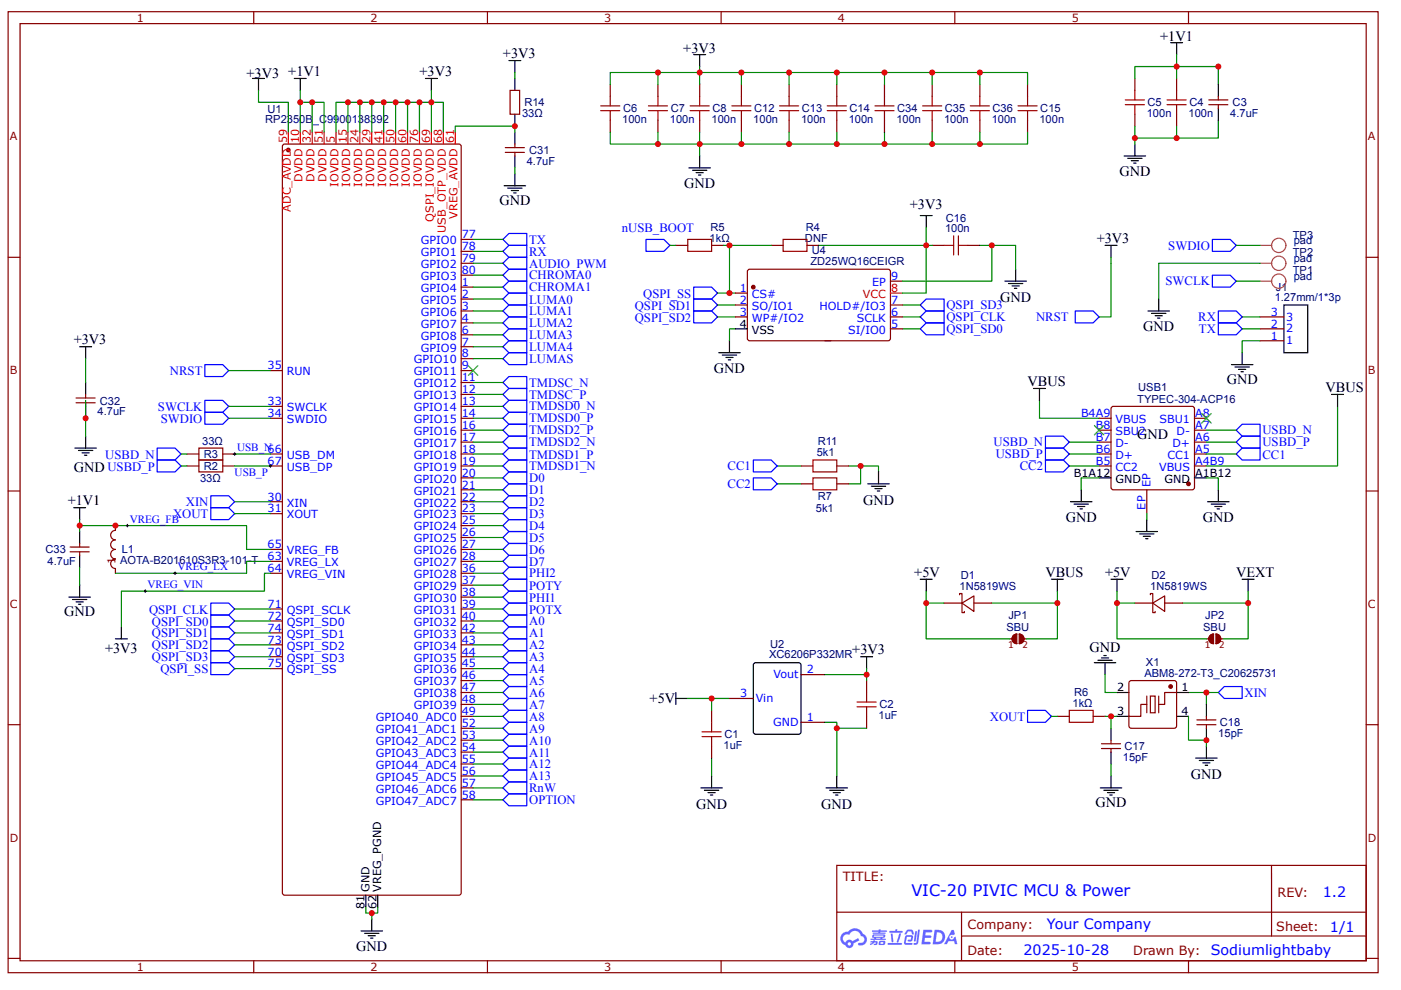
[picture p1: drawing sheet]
<svg xmlns="http://www.w3.org/2000/svg" width="297mm" height="210mm" viewBox="0 0 297 210" stroke-linecap="round" stroke-linejoin="round" font-family="sans-serif">
<g fill="none" stroke="#800" stroke-width=".25">
<path d="M1.7 2.5h290.5v203.7h-290.5zM4.2 5h285.5v198.7h-285.5zM53.8 2.5v2.5M103.3 2.5v2.5M152.9 2.5v2.5M202.4 2.5v2.5M252 2.5v2.5M1.7 54.6h2.5M289.7 54.6h2.5M1.7 104.1h2.5M289.7 104.1h2.5M1.7 153.7h2.5"/>
<path d="M289.7 153.7h2.5M177.4 183.5h112.3v20.2h-112.3zM177.4 193.4h112.2M203.9 198.5h85.7M203.9 193.4v10.1M269.6 183.5v15M1.7 203.2h2.5M53.8 203.7v2.5M103.3 203.7v2.5M152.9 203.7v2.5M202.4 203.7v2.5M252 203.7v2.5"/>
<path d="M289.7 203.2h2.5"/>
</g>
<g fill="#58f">
<path d="M195.8 197.1h1.6l.2 .2-.1 .3-1.2 .1-.1 .6h1.1l.2 .3-.3 .3h-1.1l-.1 .8h1.2l.1 .2-.1 .3h-1.9z"/>
<path d="M201.8 197.2h.4l.3 .9-.5 .2a.48 .48 0 0 0-.7 .2 .48 .48 0 0 0 .3 .7 .48 .48 0 0 0 .7-.4l.3-.2 .4 1.6h-.6l-.1-.7h-1.2l-.3 .7h-.6z"/>
<path d="M194 197.4h.4l-.2 2.1-.3 .1-.1-.2z"/>
<path d="M194.6 197.1h.4l-.3 2.7a.57 .57 0 0 1-.4 .5 .57 .57 0 0 1-.6-.2l.6-.3z"/>
<path d="M192.2 197.3l.5-.2 .7 .1 .4 .9h-.4l-.3-.6h-.6l-.4 .6h-.3z"/>
<path d="M192 198.4l1.2-.1a.73 .73 0 0 1 .4 .7 .73 .73 0 0 1-.6 .6h-.5l-.1-.2 .2-.2h.5l.1-.5h-.9l-.2 1.2h1.2l.2 .3-.2 .1h-1.2l-.4-.1v-.4z"/>
<path d="M188.2 199.9h2.9l.2 .2-.2 .2h-2.8z"/>
<path d="M190.6 197.9h.5a2.78 2.78 0 0 1-.8 1.9l-.2-.1z"/>
<path d="M188.9 197.9h.3l.2 1.7-.1 .2-.3-.1z"/>
<path d="M188.6 197.4h1.2l.1-.4h.4l-.1 .4h1l.2 .2-.2 .2h-2.6z"/>
<path d="M184.6 199.5l.9-.1v.1l.6 .2-.1 .6-.7 .1v-.3h.3l.1-.2a.45 .45 0 0 0-.6 .3l-.6 .2-.1-.3 .6-.3h-.4z"/>
<path d="M184.9 197.3h1.4v-.2h.4v.2h1.2l.2 .2-.2 .1h-1.2l-.1 .1h1.1l.1 .2-.1 .1h-2.6l-.1-.3h1.2v-.1h-1.2z"/>
<path d="M198.2 197.1l-.5 3.1h1a1.55 1.55 0 0 0 1.7-1.5 1.55 1.55 0 0 0-1.8-1.6zM198.7 197.7a1.04 1.04 0 0 1 1.1 1.2 1.04 1.04 0 0 1-1.4 .8z"/>
<path d="M185 198.2l-.1 .5 .4 .1v.2h-.7v.3h3.1l.1-.1-.1-.2h-.6v-.1a.43 .43 0 0 0 .5-.2 .43 .43 0 0 0-.2-.6h-2.1zM185.3 198.4h2l-.1 .2h-1.8zM185.7 198.8h1l-.1 .2h-.8z"/>
<path d="M186.4 199.6v.8l1.2-.1v-.8zM186.7 199.8h.6l-.1 .3h-.5z"/>
<path d="M178.6 198a1.47 1.47 0 0 0 .6 2.4 .89 .89 0 0 0 1.1 .6 .89 .89 0 0 0 .7-1l1.2-.6-.3-.5-1.2 .6-.4-.2a.89 .89 0 0 0-1.1 .5 .9 .9 0 0 1-.4-1.2 .9 .9 0 0 1 1.3-.4 1.3 1.3 0 0 1 1.3-.8 1.3 1.3 0 0 1 1.2 1.1 .74 .74 0 0 1 .6 .9 .74 .74 0 0 1-1 .5l-.3 .1v.3a1.27 1.27 0 0 0 1.8-.6 1.27 1.27 0 0 0-.8-1.7 1.89 1.89 0 0 0-3.2-.5l-.7 .2zM179.7 200.1a.35 .35 0 0 1 .7 0 .35 .35 0 0 1-.7 0z"/>
<circle cx="201.8" cy="198.7" r=".19"/>
</g>
<g fill="none" stroke="#000" stroke-width=".25">
<path d="M147.1 11.6h2.5M148.3 11.6v2.5M248.2 9.1h2.5M249.5 9.1v2.5M146.1 35.6h4.5M146.8 36.1h3.1M147.6 36.6h1.5M148.1 37.1h.5M148.3 33.1v2.5M238.3 33.1h4.6M239.1 33.6h3M239.9 34.1h1.5"/>
<path d="M240.4 34.6h.5M240.6 30.5v2.6M195.1 45.7h2.5M196.4 45.7v2.5M213.1 59.6h4.5M215.3 57.1v2.5M234.3 52h2.5M235.6 52v2.6M152.4 74.8h4.5M153.1 75.3h3.1M153.9 75.8h1.5M154.4 76.3h.5"/>
<path d="M154.7 72.3v2.5M213.8 60.1h3.1M214.6 60.6h1.5M215.1 61.1h.5M243.4 65.9h4.5M244.2 66.4h3M244.9 66.9h1.5M245.4 67.4h.5M245.7 63.4v2.5M182.5 139.2h2.5M183.7 139.2v2.6M233.5 139.5h1.6"/>
<path d="M234 139h.5M143.3 148.1h2.5M143.3 146.8v2.6M232 140.5h4.6M232.8 140h3M234.3 140.5v2.5M255.8 158.2v2.5M148.6 167h4.5M149.4 167.6h3M150.1 168.1h1.5M150.6 168.6h.5M150.9 164.5v2.5"/>
<path d="M175.1 167h4.6M175.9 167.6h3M176.7 168.1h1.5M177.2 168.6h.5M177.4 164.5v2.5M253.5 160.7h4.6M254.3 161.2h3M255 161.7h1.5M255.5 162.2h.5M76.5 197.4h4.6M77.3 197.9h3M78.1 198.4h1.5"/>
<path d="M78.6 198.9h.5M78.8 194.9v2.5"/>
</g>
<g fill="none" stroke="#080" stroke-width=".25">
<path d="M139.5 15.4v2.5M148.3 14.1v1.3h-18.9v2.5M148.3 15.4v2.5M157.2 15.4v2.5M167.3 15.4v2.5M177.4 15.4v2.5M249.5 11.6v2.5h8.8v3.8M249.5 14.1h-8.9v2.5M258.3 14.1h-8.8v2.5M129.4 28v2.5h18.9v-2.5M139.5 28v2.5M157.2 28v2.5h30.3v-2.5"/>
<path d="M167.3 28v2.5M177.4 28v2.5M240.6 26.7v3.8M249.5 26.7v2.6M258.3 25.5v3.8h-17.7M142 52h1.3M153.4 52h1.3M163.5 52h-8.8v10.1M152.1 62.1h3.8M152.1 64.7h3.8M152.1 67.2h3.8M155.9 69.7h-1.2v2.6"/>
<path d="M191.3 64.7h3.8M191.3 67.2h3.8M191.3 69.7h3.8M38.4 96.3h1.2M38.4 98.8h1.2M145.8 148.1h8.9M252 146.8h6.3M255.8 146.8v2.6M150.9 160.7v3.8"/>
</g>
<g fill="none" stroke="#00f" stroke-width=".25">
<path d="M137 50.8h3.8l1.2 1.2-1.2 1.3h-3.8zM257 50.8h3.8l1.3 1.2-1.3 1.3h-3.8zM257 58.3h3.8l1.3 1.3-1.3 1.3h-3.8zM147.1 60.9h3.8l1.2 1.2-1.2 1.3h-3.8zM147.1 63.4h3.8l1.2 1.3-1.2 1.2h-3.8zM147.1 65.9h3.8l1.2 1.3-1.2 1.3h-3.8zM196.4 63.4h3.8v2.5h-3.8l-1.3-1.2zM196.4 65.9h3.8v2.6h-3.8l-1.3-1.3zM196.4 68.5h3.8v2.5h-3.8l-1.3-1.3zM228 65.9h3.8l1.2 1.3-1.2 1.3h-3.8zM33.3 97.5h3.8l1.3 1.3-1.3 1.3h-3.8zM33.3 95h3.8l1.3 1.3-1.3 1.2h-3.8z"/>
<path d="M43.4 84.9h3.8l1.3 1.3-1.3 1.2h-3.8zM43.4 87.4h3.8l1.3 1.3-1.3 1.2h-3.8zM44.7 105.1h3.8l1.3 1.3-1.3 1.2h-3.8zM44.7 107.6h3.8l1.3 1.3-1.3 1.3h-3.8zM44.7 127.9h3.8l1.3 1.2-1.3 1.3h-3.8zM44.7 138h3.8l1.3 1.2-1.3 1.3h-3.8zM44.7 135.5h3.8l1.3 1.2-1.3 1.3h-3.8zM44.7 132.9h3.8l1.3 1.3-1.3 1.3h-3.8zM44.7 130.4h3.8l1.3 1.3-1.3 1.2h-3.8zM44.7 140.5h3.8l1.3 1.3-1.3 1.2h-3.8zM217.9 150.6h3.8l1.2 1.3-1.2 1.2h-3.8zM259.6 145.6h3.8v2.5h-3.8l-1.3-1.3z"/>
</g>
<g fill="none" stroke="#a00000" stroke-width=".25">
<path d="M240.6 19.2v2M249.5 19.2v2M127.4 23.5h4M127.4 22.5h4M129.4 20.4v2.1M129.4 23.5v2M137.5 23.5h4M137.5 22.5h4M139.5 20.4v2.1M139.5 23.5v2M146.3 23.5h4.1M146.3 22.5h4.1"/>
<path d="M148.3 20.4v2.1M148.3 23.5v2M155.2 23.5h4M155.2 22.5h4M157.2 20.4v2.1M157.2 23.5v2M165.3 23.5h4M165.3 22.5h4M167.3 20.4v2.1M167.3 23.5v2M175.4 23.5h4M175.4 22.5h4"/>
<path d="M177.4 20.4v2.1M177.4 23.5v2M238.6 22.2h4M238.6 21.2h4M240.6 22.2v2M247.4 22.2h4.1M247.4 21.2h4.1M249.5 22.2v2M145.8 50.8h5.1v2.5h-5.1zM166 50.8h5.1v2.5h-5.1zM200.2 52h2M202.2 50v4.1"/>
<path d="M203.2 52h2M203.2 50v4.1M42.2 97.5h5v2.6h-5zM42.2 95h5v2.5h-5zM226.7 150.6h5.1v2.5h-5.1z"/>
</g>
<g fill="none" stroke="#800" stroke-width=".25">
<path d="M129.4 17.9v2.5M139.5 17.9v2.5M148.3 17.9v2.5M157.2 17.9v2.5M167.3 17.9v2.5M177.4 17.9v2.5M240.6 16.6v2.6M249.5 16.6v2.6M129.4 25.5v2.5M139.5 25.5v2.5M148.3 25.5v2.5M157.2 25.5v2.5"/>
<path d="M167.3 25.5v2.5M177.4 25.5v2.5M240.6 24.2v2.5M249.5 24.2v2.5M143.3 52h2.5M150.9 52h2.5M163.5 52h2.5M171.1 52h2.5M197.6 52h2.6M205.2 52h2.6M39.6 98.8h2.6M39.6 96.3h2.6"/>
<path d="M47.2 98.8h2.6M47.2 96.3h2.6M235.8 86.2h16.9l.5 .2 .1 16.9-.3 .5-16.9 .1-.5-.3v-16.9zM224.2 151.9h2.5M231.8 151.9h2.5"/>
</g>
<circle cx="252" cy="102.6" r=".38" fill="#800"/>
<g fill="none" stroke="#800" stroke-width=".25">
<path d="M60.1 30.6l37.2-.1 .2 .1 .3 .4v158.3l-.1 .3-.4 .2h-36.9l-.3-.1-.2-.4v-158.3zM267.2 72.3h5M267.2 69.7h5M267.2 67.2h5M169.8 98.8h2.6M177.4 98.8h2.5M233 98.8h2.6M233 96.3h2.6M233 93.7h2.6M233 91.2h2.6M233 88.7h2.6M253.3 98.8h2.5"/>
<path d="M253.3 96.3h2.5M253.3 93.7h2.5M253.3 91.2h2.5M253.3 88.7h2.5M169.8 102.6h2.6M177.4 102.6h2.5M243.1 103.9v5M150.9 150.6v2.5M150.9 158.2v2.5M154.7 148.1h5M169.8 153.1h5.1M169.8 143h5.1"/>
<path d="M183.7 144.3v2.5M183.7 151.9v2.5"/>
<circle cx="252" cy="102.6" r=".38"/>
</g>
<g fill="none" stroke="#000" stroke-width=".25">
<path d="M272.2 64.7h5.1v10.1h-5.1zM219.1 82.4h2.6M220.4 82.4v2.5M282.3 83.6h2.6M283.6 83.6v2.6M184 102.6h4.5M184.7 103.1h3.1M185.5 103.6h1.5M186 104.1h.5M186.3 100.1v2.5M227 106.4h4.5M227.7 106.9h3.1"/>
<path d="M228.5 107.4h1.5M229 107.9h.5M229.2 103.9v2.5M233 101.3h2.6M240.9 112.7h4.5M241.6 113.2h3.1M242.4 113.7h1.5M242.9 114.2h.5M243.1 110.2v2.5M253.3 101.3h2.5M256 106.4h4.6M256.8 106.9h3"/>
<path d="M257.6 107.4h1.5M258.1 107.9h.5M258.3 103.9v2.5M159.8 140.8l.4-.3h9.1l.5 .3v14.4l-.2 .4-9.4 .1-.4-.3z"/>
</g>
<g fill="none" stroke="#080" stroke-width=".25">
<path d="M235.6 54.6v12.6h-2.6M174.9 72.3h1.3M164.8 98.8h5M179.9 98.8h6.4v1.3M182.5 98.8v3.8h-2.6M220.4 84.9v3.8h12.6M226.7 93.7h6.3M226.7 96.3h6.3M226.7 98.8h6.3M255.8 93.7h6.3M255.8 96.3h6.3M255.8 91.2h6.3"/>
<path d="M283.6 86.2v12.6h-27.8M164.8 102.6h5M233 101.3h-3.8v2.6M255.8 101.3h2.5v2.6M150.9 148.1v2.5M174.9 153.1h2.5v1.3M174.9 143h8.8M183.7 154.4h-6.3v10.1M183.7 141.8v2.5"/>
</g>
<path d="M43.4 77.3h3.8l1.3 1.3-1.3 1.2h-3.8zM159.7 97.5h3.8l1.3 1.3-1.3 1.3h-3.8zM221.7 92.5h3.7l1.3 1.2-1.3 1.3h-3.7zM221.7 95h3.7l1.3 1.3-1.3 1.2h-3.7zM221.7 97.5h3.7l1.3 1.3-1.3 1.3h-3.7zM262.1 93.7l1.3-1.2h3.8v2.5h-3.8zM262.1 96.3l1.3-1.3h3.8v2.5h-3.8zM262.1 91.2l1.3-1.3h3.8v2.6h-3.8zM159.7 101.3h3.8l1.3 1.3-1.3 1.3h-3.8z" fill="none" stroke="#00f" stroke-width=".25"/>
<path d="M172.4 97.5h5v2.6h-5zM172.4 101.3h5v2.6h-5zM148.8 155.2h4.1M148.8 156.2h4.1M150.9 153.1v2.1M150.9 156.2v2M181.7 148.8h4.1M181.7 149.9h4.1M183.7 146.8v2M183.7 149.9v2" fill="none" stroke="#a00000" stroke-width=".25"/>
<g fill="#000">
<path d="M232 90.2l2 2zM234 90.2l-2 2z"/>
<path d="M254.8 87.7l2 2zM254.8 89.7l2-2z"/>
</g>
<path d="M232 90.2l2 2M234 90.2l-2 2M254.8 87.7l2 2M256.8 87.7l-2 2" fill="none" stroke="#3c3" stroke-width=".25"/>
<circle cx="61.1" cy="31.8" r=".38" fill="#800"/>
<g fill="none" stroke="#800" stroke-width=".25">
<path d="M97.8 58.3h2.5M97.8 55.8h2.5M97.8 53.3h2.5M97.8 50.8h2.5M57.3 78.6h2.6M97.8 78.6h2.5M97.8 76h2.5M97.8 73.5h2.5M97.8 71h2.5M97.8 68.5h2.5M97.8 65.9h2.5M97.8 63.4h2.5"/>
<path d="M97.8 60.9h2.5M57.3 86.2h2.6M57.3 88.7h2.6M57.3 96.3h2.6M57.3 98.8h2.6M97.8 86.2h2.5M97.8 88.7h2.5M97.8 96.3h2.5M97.8 98.8h2.5M97.8 93.7h2.5M97.8 91.2h2.5M97.8 83.6h2.5"/>
<path d="M97.8 81.1h2.5M57.3 106.4h2.6M57.3 108.9h2.6M57.3 116.5h2.6M57.3 119h2.6M97.8 106.4h2.5M97.8 108.9h2.5M97.8 116.5h2.5M97.8 119h2.5M97.8 114h2.5M97.8 111.4h2.5M97.8 103.9h2.5"/>
<path d="M97.8 101.3h2.5M57.3 121.5h2.6M57.3 129.1h2.6M57.3 131.7h2.6M57.3 134.2h2.6M57.3 136.7h2.6M57.3 139.2h2.6M97.8 121.5h2.5M97.8 129.1h2.5M97.8 131.7h2.5M97.8 134.2h2.5M97.8 136.7h2.5"/>
<path d="M97.8 139.2h2.5M97.8 126.6h2.5M97.8 124.1h2.5M57.3 141.8h2.6M97.8 141.8h2.5M97.8 159.5h2.5M97.8 156.9h2.5M97.8 154.4h2.5M97.8 151.9h2.5M97.8 149.4h2.5M97.8 146.8h2.5M97.8 144.3h2.5"/>
<path d="M239.4 144.5l.5-.2 9.3 .1 .3 .4-.1 9.4-.4 .2-9.4-.1-.2-.4zM97.8 169.6h2.5M97.8 167h2.5M97.8 164.5h2.5M97.8 162h2.5"/>
<circle cx="61.1" cy="31.8" r=".38"/>
</g>
<path d="M236.8 146.8h2.6M236.8 151.9h2.6M249.5 146.8h2.5M249.5 151.9h2.5M77.6 189.8v2.5M80.1 189.8v2.5" fill="none" stroke="#000" stroke-width=".25"/>
<g fill="none" stroke="#f00" stroke-width=".25">
<path d="M61.1 28v2.5M63.7 28v2.5M66.2 28v2.5M68.7 28v2.5M71.2 28v2.5M73.8 28v2.5M76.3 28v2.5M78.8 28v2.5M81.4 28v2.5M83.9 28v2.5M86.4 28v2.5M88.9 28v2.5"/>
<path d="M91.5 28v2.5M94 28v2.5M96.5 28v2.5"/>
</g>
<circle cx="248.2" cy="145.6" r=".38" fill="#800"/>
<g fill="none" stroke="#800" stroke-width=".25">
<path d="M108.1 19.2h2.1v5h-2.1zM187.5 17.9v2.5M197.6 17.9v2.5M207.8 17.9v2.5M107.1 32.3h4.1M107.1 31.3h4.1M109.2 30.5v.8M109.2 32.3v.8M187.5 25.5v2.5M197.6 25.5v2.5M207.8 25.5v2.5M256.3 22.2h4"/>
<path d="M256.3 21.2h4M258.3 20.4v.8M258.3 22.2v.8M158.7 57.2h29.8l.3 .4-.1 14.4-.4 .3-29.6-.1-.2-.5v-14.1zM16.1 85.4h4.1M16.1 84.4h4.1M18.2 83.6v.8M18.2 85.4v.8M14.9 117h4M14.9 116h4M16.9 115.2v.8M16.9 117v.8"/>
<path d="M24.5 111.4v1a1.01 1.01 0 0 0-1 1.1 1.01 1.01 0 0 0 1 1 1.01 1.01 0 0 0-1 1 1.01 1.01 0 0 0 1 1 1.01 1.01 0 0 0-1 1 1.01 1.01 0 0 0 1 1 1.01 1.01 0 0 0-1 1 1.01 1.01 0 0 0 1 1v1M233.5 158.7h4.1M233.5 157.7h4.1M235.6 156.9v.8M235.6 158.7v.8M243.1 149.4h-1.2v2.5h-2.5M243.9 147.6h1v3.5h-1zM249.5 146.8h-2.6v2.6h-1.2M253.8 153.7h4M253.8 152.6h4M255.8 151.9v.7M255.8 153.7v.7"/>
<circle cx="248.2" cy="145.6" r=".38"/>
</g>
<path d="M243.1 147.6v3.5M245.7 147.6v3.5" fill="none" stroke="#810" stroke-width=".25"/>
<g fill="none" stroke="#000" stroke-width=".25">
<path d="M53.5 16.6h2.6M54.8 16.6v2.6M62.4 16.6h2.5M63.7 16.6v2.6M90.2 16.6h2.5M91.5 16.6v2.6M107.9 12.8h2.5M109.2 12.8v2.6M109.2 16.6v2.6M258.3 17.9v2.5M106.9 39.4h4.5M107.6 39.9h3.1"/>
<path d="M109.2 24.2v2.5M109.2 28v2.5M109.2 33.1v2.5M109.2 36.9v2.5M258.3 23v2.5M108.4 40.4h1.5M108.9 40.9h.5M16.9 73.5h2.5M18.2 73.5v2.5M261.1 77.3h4.5M261.8 77.8h3.1M262.6 78.3h1.5"/>
<path d="M263.1 78.8h.5M263.4 74.8v2.5M15.9 95h4.5M16.6 95.5h3.1M17.4 96h1.5M17.9 96.5h.5M18.2 81.1v2.5M18.2 86.2v2.5M18.2 92.5v2.5M15.6 107.6h2.6M16.9 107.6v2.6M16.9 112.7v2.5"/>
<path d="M16.9 117.8v2.5M14.6 126.6h4.6M15.4 127.1h3M16.1 127.6h1.5M16.6 128.1h.5M16.9 124.1v2.5M24.5 135.5h2.5M25.7 132.9v2.6M195.1 122.8h2.5M196.4 122.8v2.5M222.9 122.8h2.5M224.2 122.8v2.5"/>
<path d="M235.6 154.4v2.5M235.6 159.5v2.5M255.8 149.4v2.5M255.8 154.4v2.5M233.3 167h4.5M234 167.6h3.1M234.8 168.1h1.5M235.3 168.6h.5M235.6 164.5v2.5"/>
</g>
<g fill="none" stroke="#080" stroke-width=".25">
<path d="M54.8 19.2v2.5h6.3v6.3M63.7 19.2v8.8M91.5 19.2v8.8M109.2 15.4v1.2M148.3 15.4h39.2M187.5 17.9v-2.5h20.3v2.5M197.6 15.4v2.5M63.7 21.7h2.5v6.3M66.2 21.7h2.5v6.3M73.8 21.7h-2.6v6.3M76.3 21.7h-2.5v6.3M78.8 21.7h-2.5v6.3"/>
<path d="M81.4 21.7h-2.6v6.3M83.9 21.7h-2.5v6.3M86.4 21.7h-2.5v6.3M88.9 28v-6.3h5.1v6.3M88.9 21.7h-2.5v6.3M96.5 28v-1.3h12.7v1.3M109.2 35.6v1.3M157.2 30.5h-8.9v2.6M197.6 28v2.5M207.8 28v2.5h-20.3M100.3 50.8h6.3M100.3 53.3h6.3"/>
<path d="M100.3 55.8h6.3M196.4 48.2v3.8M207.8 52h7.5v5.1M262.1 52h5.1M262.1 59.6h5.1M267.2 55.8h-21.5v7.6M18.2 76v5.1M48.5 78.6h8.8M263.4 67.2h3.8M263.4 69.7h3.8M267.2 72.3h-3.8v2.5M18.2 84.9v7.6"/>
<path d="M48.5 88.7h8.8M48.5 86.2h8.8M49.8 96.3h7.5M49.8 98.8h7.5M100.3 88.7h6.3M100.3 86.2h6.3M100.3 96.3h6.3M100.3 98.8h6.3M100.3 91.2h6.3M100.3 93.7h6.3M100.3 81.1h6.3M100.3 83.6h6.3"/>
<path d="M16.9 111.4h35.4v5.1h5M16.9 110.2v2.5M49.8 108.9h7.5M49.8 106.4h7.5M57.3 119h-5v2.5h-27.8M100.3 108.9h6.3M100.3 106.4h6.3M100.3 101.3h6.3M100.3 103.9h6.3M100.3 111.4h6.3M100.3 114h6.3M100.3 116.5h6.3"/>
<path d="M100.3 119h6.3M243.1 108.9v1.3M16.9 120.3v3.8M49.8 139.2h7.5M49.8 136.7h7.5M49.8 134.2h7.5M49.8 131.7h7.5M49.8 129.1h7.5M57.3 121.5h-1.2v3.8h-30.4v7.6M100.3 139.2h6.3M100.3 136.7h6.3M100.3 134.2h6.3"/>
<path d="M100.3 131.7h6.3M196.4 125.3v2.6h3.8M224.2 125.3v2.6h-13.9M49.8 141.8h7.5M100.3 151.9h6.3M100.3 141.8h6.3M100.3 144.3h6.3M100.3 146.8h6.3M100.3 149.4h6.3M100.3 154.4h6.3M100.3 156.9h6.3M100.3 159.5h6.3"/>
<path d="M222.9 151.9h1.3M234.3 143v3.8h2.5M234.3 151.9h2.5M235.6 151.9v2.5M252 151.9v5h3.8v1.3M100.3 162h6.3M100.3 164.5h6.3M100.3 167h6.3M100.3 169.6h6.3M235.6 162v2.5M77.6 192.3v1.3h1.2v1.3M80.1 192.3v1.3h-1.3"/>
</g>
<g fill="none" stroke="#00f" stroke-width=".25">
<path d="M106.6 55.8l1.3-1.2h3.8v2.5h-3.8zM106.6 50.8l1.3-1.3h3.8v2.5h-3.8zM106.6 53.3l1.3-1.3h3.8v2.6h-3.8zM106.6 63.4l1.3-1.3h3.8v2.6h-3.8zM106.6 65.9l1.3-1.2h3.8v2.5h-3.8zM106.6 68.5l1.3-1.3h3.8v2.5h-3.8zM106.6 71l1.3-1.3h3.8v2.6h-3.8zM106.6 73.5l1.3-1.2h3.8v2.5h-3.8zM258.3 65.9h3.8l1.3 1.3-1.3 1.3h-3.8zM258.3 68.5h3.8l1.3 1.2-1.3 1.3h-3.8zM106.6 81.1l1.3-1.3h3.8v2.6h-3.8zM106.6 83.6l1.3-1.2h3.8v2.5h-3.8z"/>
<path d="M106.6 88.7l1.3-1.3h3.8v2.5h-3.8zM106.6 86.2l1.3-1.3h3.8v2.5h-3.8zM106.6 91.2l1.3-1.3h3.8v2.6h-3.8zM106.6 93.7l1.3-1.2h3.8v2.5h-3.8zM106.6 98.8l1.3-1.3h3.8v2.6h-3.8zM106.6 96.3l1.3-1.3h3.8v2.5h-3.8zM106.6 101.3l1.3-1.2h3.8v2.5h-3.8zM106.6 103.9l1.3-1.3h3.8v2.5h-3.8zM106.6 106.4l1.3-1.3h3.8v2.5h-3.8zM106.6 108.9l1.3-1.3h3.8v2.6h-3.8zM106.6 111.4l1.3-1.2h3.8v2.5h-3.8zM106.6 114l1.3-1.3h3.8v2.5h-3.8z"/>
<path d="M106.6 116.5l1.3-1.3h3.8v2.6h-3.8zM106.6 119l1.3-1.2h3.8v2.5h-3.8zM106.6 131.7l1.3-1.3h3.8v2.5h-3.8zM106.6 134.2l1.3-1.3h3.8v2.6h-3.8zM106.6 136.7l1.3-1.2h3.8v2.5h-3.8zM106.6 139.2l1.3-1.2h3.8v2.5h-3.8zM106.6 121.5l1.3-1.2h3.8v2.5h-3.8zM106.6 124.1l1.3-1.3h3.8v2.5h-3.8zM106.6 126.6l1.3-1.3h3.8v2.6h-3.8zM106.6 129.1l1.3-1.2h3.8v2.5h-3.8zM106.6 151.9l1.3-1.3h3.8v2.5h-3.8zM106.6 154.4l1.3-1.3h3.8v2.6h-3.8z"/>
<path d="M106.6 156.9l1.3-1.2h3.8v2.5h-3.8zM106.6 159.5l1.3-1.3h3.8v2.5h-3.8zM106.6 144.3l1.3-1.3h3.8v2.6h-3.8zM106.6 146.8l1.3-1.2h3.8v2.5h-3.8zM106.6 149.4l1.3-1.3h3.8v2.5h-3.8zM107.9 140.5h3.8v2.5h-3.8l-1.3-1.2zM106.6 162l1.3-1.3h3.8v2.6h-3.8zM106.6 164.5l1.3-1.2h3.8v2.5h-3.8zM106.6 167l1.3-1.2h3.8v2.5h-3.8zM106.6 169.6l1.3-1.3h3.8v2.5h-3.8z"/>
</g>
<path d="M185.5 23.5h4M185.5 22.5h4M187.5 20.4v2.1M187.5 23.5v2M195.6 23.5h4.1M195.6 22.5h4.1M197.6 20.4v2.1M197.6 23.5v2M205.7 23.5h4.1M205.7 22.5h4.1M207.8 20.4v2.1M207.8 23.5v2" fill="none" stroke="#a00000" stroke-width=".25"/>
<g fill="none" stroke="#a54b4b" stroke-width=".25">
<path d="M267.2 59.6h2.4M267.2 55.8h2.4M267.2 52h2.4"/>
<circle cx="271.1" cy="59.6" r="1.52"/>
<circle cx="271.1" cy="52" r="1.52"/>
<circle cx="271.1" cy="55.8" r="1.52"/>
</g>
<g fill="#000">
<path d="M49.8 96v.5zM49.5 96.3h.5z"/>
<path d="M57.3 98.5v.5zM57.1 98.8h.5z"/>
<path d="M27 111.2v.5zM26.7 111.4h.6z"/>
<path d="M30.8 125.1v.5zM30.5 125.3h.5z"/>
<path d="M37.1 121.3v.5zM36.9 121.5h.5z"/>
</g>
<path d="M49.5 96.3h.5M49.8 96v.5M57.1 98.8h.5M57.3 98.5v.5M26.7 111.4h.6M27 111.2v.5M30.5 125.3h.5M30.8 125.1v.5M36.9 121.5h.5M37.1 121.3v.5" fill="none" stroke="#000" stroke-width=".26"/>
<circle cx="159.7" cy="60.9" r=".38" fill="#800"/>
<g fill="none" stroke="#800" stroke-width=".25">
<path d="M188.8 59.6h2.5M155.9 62.1h2.6M155.9 64.7h2.6M155.9 67.2h2.6M188.8 64.7h2.5M188.8 67.2h2.5M188.8 69.7h2.5M200.2 127.9h3.8M203.5 126.1v-.3h.5v2.1M204 127.9l2.5-1.6v3.3zM204 127.9v2h.5v-.3M206.5 127.9h3.8"/>
<path d="M240.6 127.9h3.8M243.9 126.1v-.3h.5v2.1M244.4 127.9l2.5-1.6v3.3zM244.4 127.9v2h.5v-.3M246.9 127.9h3.8"/>
<circle cx="159.7" cy="60.9" r=".38"/>
</g>
<path d="M155.9 69.7h2.6M235.6 122.8h2.5M236.8 122.8v2.5M263.4 122.8h2.5M264.6 122.8v2.5" fill="none" stroke="#000" stroke-width=".25"/>
<path d="M188.8 62.1h2.5" fill="none" stroke="#f00" stroke-width=".25"/>
<path d="M173.6 52h24M196.4 52v10.1h-5.1M210.3 52v7.6h-19M236.8 125.3v2.6h3.8M264.6 125.3v2.6h-13.9" fill="none" stroke="#080" stroke-width=".25"/>
<path d="M214.9 134.7l.7-.3v2.1a1.01 1.01 0 0 1-.9-.7 1.01 1.01 0 0 1 .2-1.1z" fill="#840000"/>
<path d="M215.6 134.4a1.01 1.01 0 0 0-1 1.1 1.01 1.01 0 0 0 1 1" fill="none" stroke="#840000" stroke-width=".25"/>
<path d="M216.1 134.4a1.01 1.01 0 0 1 1 1.1 1.01 1.01 0 0 1-1 1z" fill="#840000"/>
<path d="M214.1 135.5h.5M214.9 134.7l.7-.3v2.1a1.01 1.01 0 0 1-.9-.7 1.01 1.01 0 0 1 .2-1.1zM216.1 134.4a1.01 1.01 0 0 1 1 1.1 1.01 1.01 0 0 1-1 1zM217.1 135.5h.5" fill="none" stroke="#840000" stroke-width=".25"/>
<path d="M256.6 134.7l.7-.3v2.1a1.01 1.01 0 0 1-.9-.7 1.01 1.01 0 0 1 .2-1.1z" fill="#840000"/>
<path d="M257.3 134.4a1.01 1.01 0 0 0-1 1.1 1.01 1.01 0 0 0 1 1" fill="none" stroke="#840000" stroke-width=".25"/>
<path d="M257.8 134.4a1.01 1.01 0 0 1 1 1.1 1.01 1.01 0 0 1-1 1z" fill="#840000"/>
<path d="M255.8 135.5h.5M256.6 134.7l.7-.3v2.1a1.01 1.01 0 0 1-.9-.7 1.01 1.01 0 0 1 .2-1.1zM257.8 134.4a1.01 1.01 0 0 1 1 1.1 1.01 1.01 0 0 1-1 1zM258.8 135.5h.5" fill="none" stroke="#840000" stroke-width=".25"/>
<g fill="none" stroke="#080" stroke-width=".25">
<path d="M207.8 15.4h10.1v2.5M217.9 28v2.5h-10.1M100.3 58.3h6.3M100.3 60.9h6.3M100.3 63.4h6.3M100.3 65.9h6.3M100.3 68.5h6.3M100.3 71h6.3M100.3 73.5h6.3M100.3 76h6.3M100.3 121.5h6.3M100.3 124.1h6.3"/>
<path d="M100.3 126.6h6.3M100.3 129.1h6.3M196.4 127.9v7.6h17.7M224.2 127.9v7.6h-6.6M236.8 127.9v7.6h19M264.6 127.9v7.6h-5.3"/>
</g>
<path d="M106.6 58.3l1.3-1.2h3.8v2.5h-3.8zM106.6 60.9l1.3-1.3h3.8v2.5h-3.8zM107.9 74.8h3.8v2.5h-3.8l-1.3-1.3z" fill="none" stroke="#00f" stroke-width=".25"/>
<path d="M99.3 77.6l2 2zM101.3 77.6l-2 2z" fill="#000"/>
<path d="M99.3 77.6l2 2M101.3 77.6l-2 2" fill="none" stroke="#3c3" stroke-width=".25"/>
<path d="M215.8 23.5h4.1M215.8 22.5h4.1M217.9 20.4v2.1M217.9 23.5v2" fill="none" stroke="#a00000" stroke-width=".25"/>
<path d="M217.9 17.9v2.5M217.9 25.5v2.5" fill="none" stroke="#800" stroke-width=".25"/>
<g fill="#c00">
<circle cx="258.3" cy="14.1" r=".63"/>
<circle cx="249.5" cy="14.1" r=".63"/>
<circle cx="249.5" cy="29.3" r=".63"/>
<circle cx="240.6" cy="29.3" r=".63"/>
<circle cx="139.5" cy="15.4" r=".63"/>
<circle cx="148.3" cy="15.4" r=".63"/>
<circle cx="139.5" cy="30.5" r=".63"/>
<circle cx="154.7" cy="52" r=".63"/>
<circle cx="255.8" cy="146.8" r=".63"/>
<circle cx="150.9" cy="148.1" r=".63"/>
<circle cx="183.7" cy="143" r=".63"/>
<circle cx="177.4" cy="154.4" r=".63"/>
<circle cx="167.3" cy="30.5" r=".63"/>
<circle cx="177.4" cy="30.5" r=".63"/>
<circle cx="182.5" cy="98.8" r=".63"/>
<circle cx="235.6" cy="151.9" r=".63"/>
<circle cx="255.8" cy="156.9" r=".63"/>
<circle cx="63.7" cy="21.7" r=".63"/>
<circle cx="91.5" cy="21.7" r=".63"/>
<circle cx="88.9" cy="21.7" r=".63"/>
<circle cx="86.4" cy="21.7" r=".63"/>
<circle cx="83.9" cy="21.7" r=".63"/>
<circle cx="81.4" cy="21.7" r=".63"/>
<circle cx="78.8" cy="21.7" r=".63"/>
<circle cx="76.3" cy="21.7" r=".63"/>
<circle cx="73.8" cy="21.7" r=".63"/>
<circle cx="154.7" cy="62.1" r=".63"/>
<circle cx="197.6" cy="15.4" r=".63"/>
<circle cx="197.6" cy="30.5" r=".63"/>
<circle cx="78.8" cy="193.6" r=".63"/>
<circle cx="109.2" cy="26.7" r=".63"/>
<circle cx="187.5" cy="15.4" r=".63"/>
<circle cx="157.2" cy="15.4" r=".63"/>
<circle cx="167.3" cy="15.4" r=".63"/>
<circle cx="177.4" cy="15.4" r=".63"/>
<circle cx="157.2" cy="30.5" r=".63"/>
<circle cx="148.3" cy="30.5" r=".63"/>
<circle cx="187.5" cy="30.5" r=".63"/>
<circle cx="16.9" cy="111.4" r=".63"/>
<circle cx="66.2" cy="21.7" r=".63"/>
<circle cx="18.2" cy="88.7" r=".63"/>
<circle cx="24.5" cy="111.4" r=".63"/>
<circle cx="196.4" cy="52" r=".63"/>
<circle cx="210.3" cy="52" r=".63"/>
<circle cx="196.4" cy="127.9" r=".63"/>
<circle cx="224.2" cy="127.9" r=".63"/>
<circle cx="236.8" cy="127.9" r=".63"/>
<circle cx="264.6" cy="127.9" r=".63"/>
<circle cx="207.8" cy="15.4" r=".63"/>
<circle cx="207.8" cy="30.5" r=".63"/>
</g>
<text font-size="3.4" fill="#00f" x="193.2" y="190">VIC-20 PIVIC MCU &amp; Power</text>
<g font-size="3">
<text x="144.9" y="11.3">+3V3</text>
<text x="246" y="8.8">+1V1</text>
<text x="52.3" y="16.6">+3V3 +1V1</text>
<text x="88.9" y="16.1">+3V3</text>
<text x="106.6" y="12.3">+3V3</text>
<text x="145.1" y="39.9">GND</text>
<text x="237.3" y="37.4">GND</text>
<text x="105.9" y="43.4">GND</text>
<text x="192.9" y="44.3">+3V3</text>
<text x="232.5" y="51.5">+3V3</text>
<text x="212" y="64">GND</text>
<text x="242.4" y="70.2">GND</text>
<text x="15.6" y="73">+3V3</text>
<text x="151.4" y="79.1">GND</text>
<text x="217.9" y="81.9">VBUS</text>
<text x="260.1" y="81.4">GND</text>
<text x="281.1" y="83.1">VBUS</text>
<text x="241.1" y="93.1">GND</text>
<text x="15.6" y="100.1">GND</text>
<text x="14.4" y="107.1">+1V1</text>
<text x="183" y="107">GND</text>
<text x="226" y="110.8">GND</text>
<text x="255" y="110.8">GND</text>
<text x="193.8" y="122.3">+5V</text>
<text x="221.7" y="122.3">VBUS</text>
<text x="234.3" y="122.3">+5V</text>
<text x="262.1" y="122.3">VEXT</text>
<text x="13.6" y="130.6">GND</text>
<text x="22.3" y="138.4">+3V3</text>
<text x="180.7" y="138.7">+3V3</text>
<text x="231" y="138.1">GND</text>
<text x="137.7" y="149.1">+5V</text>
<text x="252.5" y="165.2">GND</text>
<text x="147.6" y="171.4">GND</text>
<text x="174.1" y="171.4">GND</text>
<text x="232.3" y="171.1">GND</text>
<text x="75.5" y="201.7">GND</text>
</g>
<g font-size="3" fill="#00f">
<text x="280.5" y="190.1">1.2</text>
<text x="222" y="197">Your Company</text>
<text x="282" y="197.5">1/1</text>
<text x="217" y="202.6">2025-10-28</text>
</g>
<g font-size="2.7" fill="#00f">
<text x="112.2" y="51.7">TX</text>
<text x="131.9" y="49.2">nUSB_BOOT</text>
<text x="247.7" y="52.9">SWDIO</text>
<text x="112.2" y="56.8">AUDIO_PWM</text>
<text x="112.2" y="59.2">CHROMA0</text>
<text x="112.2" y="54.2">RX</text>
<text x="112.2" y="64.4">LUMA0</text>
<text x="112.2" y="61.8">CHROMA1</text>
<text x="134.6" y="65.6">QSPI_SD1</text>
<text x="136.4" y="63.1">QSPI_SS</text>
<text x="200.7" y="65.5">QSPI_SD3</text>
<text x="247.1" y="60.5">SWCLK</text>
<text x="112.2" y="66.9">LUMA1</text>
<text x="112.2" y="69.4">LUMA2</text>
<text x="112.2" y="71.9">LUMA3</text>
<text x="134.6" y="68.2">QSPI_SD2</text>
<text x="200.7" y="68">QSPI_CLK</text>
<text x="200.7" y="70.6">QSPI_SD0</text>
<text x="219.7" y="68.1">NRST</text>
<text x="254.1" y="68.2">RX</text>
<text x="254.2" y="70.7">TX</text>
<text x="112.2" y="74.5">LUMA4</text>
<text x="112.2" y="76.9">LUMAS</text>
<text x="36" y="79.5">NRST</text>
<text x="112.2" y="82">TMDSC_N</text>
<text x="33.5" y="87.1">SWCLK</text>
<text x="34.1" y="89.7">SWDIO</text>
<text x="112.2" y="84.6">TMDSC_P</text>
<text x="112.2" y="89.6">TMDSD0_P</text>
<text x="112.2" y="87">TMDSD0_N</text>
<text x="112.2" y="92.1">TMDSD2_P</text>
<text x="112.2" y="94.6">TMDSD2_N</text>
<text x="210.7" y="94.7">USBD_N</text>
<text x="267.7" y="94.6">USBD_P</text>
<text x="267.7" y="92.1">USBD_N</text>
<text x="22.3" y="97.3">USBD_N</text>
<text x="22.8" y="99.9">USBD_P</text>
<text x="112.2" y="99.7">TMDSD1_N</text>
<text x="112.2" y="97.2">TMDSD1_P</text>
<text x="154.3" y="99.7">CC1</text>
<text x="211.1" y="97.2">USBD_P</text>
<text x="216.2" y="99.7">CC2</text>
<text x="267.7" y="97.2">CC1</text>
<text x="39.4" y="107.4">XIN</text>
<text x="112.2" y="102.2">D0</text>
<text x="112.2" y="104.8">D1</text>
<text x="112.2" y="107.3">D2</text>
<text x="154.3" y="103.5">CC2</text>
<text x="36.7" y="109.9">XOUT</text>
<text x="112.2" y="109.8">D3</text>
<text x="112.2" y="112.4">D4</text>
<text x="112.2" y="114.9">D5</text>
<text x="112.2" y="117.4">D6</text>
<text x="112.2" y="120">D7</text>
<text x="112.2" y="122.4">PHI2</text>
<text x="112.2" y="125">POTY</text>
<text x="31.6" y="130.1">QSPI_CLK</text>
<text x="112.2" y="127.6">PHI1</text>
<text x="112.2" y="130.1">POTX</text>
<text x="32.2" y="137.7">QSPI_SD2</text>
<text x="32.2" y="135.2">QSPI_SD1</text>
<text x="32.2" y="132.6">QSPI_SD0</text>
<text x="112.2" y="132.6">A0</text>
<text x="112.2" y="135.1">A1</text>
<text x="112.2" y="137.7">A2</text>
<text x="32.2" y="140.2">QSPI_SD3</text>
<text x="34" y="142.7">QSPI_SS</text>
<text x="112.2" y="140.2">A3</text>
<text x="112.2" y="142.7">A4</text>
<text x="112.2" y="145.2">A5</text>
<text x="112.2" y="147.8">A6</text>
<text x="263.9" y="147.8">XIN</text>
<text x="112.2" y="152.8">A8</text>
<text x="112.2" y="155.3">A9</text>
<text x="112.2" y="150.3">A7</text>
<text x="209.9" y="152.8">XOUT</text>
<text x="112.2" y="157.9">A10</text>
<text x="112.2" y="160.4">A11</text>
<text x="112.2" y="162.9">A12</text>
<text x="112.2" y="165.5">A13</text>
<text x="112.2" y="168">RnW</text>
<text x="112.2" y="170.5">OPTION</text>
</g>
<g font-size="2.7" fill="#800">
<text x="178.7" y="186.8">TITLE:</text>
<text x="270.9" y="190.1">REV:</text>
<text x="205.1" y="196.9">Company:</text>
<text x="270.6" y="197.4">Sheet:</text>
<text x="205.1" y="202.4">Date:</text>
<text x="240.3" y="202.5">Drawn By: Sodiumlightbaby</text>
</g>
<g font-size="2.4" fill="#800">
<text x="29" y="4.6">1</text>
<text x="78.6" y="4.6">2</text>
<text x="128.1" y="4.6">3</text>
<text x="177.7" y="4.6">4</text>
<text x="227.2" y="4.6">5</text>
<text x="2.1" y="29.8">A</text>
<text x="290" y="29.8">A</text>
<text x="2.1" y="79.3">B</text>
<text x="290" y="79.3">B</text>
<text x="24.5" y="119.5" transform="rotate(-90 24.5 119.5)">1</text>
<text x="2.1" y="128.9">C</text>
<text x="290" y="128.9">C</text>
<text x="2.1" y="178.4">D</text>
<text x="290" y="178.4">D</text>
<text x="29" y="205.9">1</text>
<text x="78.6" y="205.9">2</text>
<text x="128.1" y="205.9">3</text>
<text x="177.7" y="205.9">4</text>
<text x="227.2" y="205.9">5</text>
</g>
<g font-size="2.4" fill="#000080">
<text x="56.7" y="23.9">U1</text>
<text x="111.2" y="22.6">R14</text>
<text x="132.1" y="23.8">C6</text>
<text x="142.2" y="23.8">C7</text>
<text x="151.1" y="23.8">C8</text>
<text x="159.9" y="23.8">C12</text>
<text x="170" y="23.8">C13</text>
<text x="180.1" y="23.8">C14</text>
<text x="190.2" y="23.8">C34</text>
<text x="200.3" y="23.8">C35</text>
<text x="210.5" y="23.8">C36</text>
<text x="220.6" y="23.8">C15</text>
<text x="243.3" y="22.5">C5</text>
<text x="252.2" y="22.5">C4</text>
<text x="261.3" y="22.6">C3</text>
<text x="56.2" y="26.1">RP2350B_C9900138392</text>
<text x="110.7" y="24.9">33Ω</text>
<text x="131.9" y="26.1">100n</text>
<text x="142" y="26.1">100n</text>
<text x="150.9" y="26.1">100n</text>
<text x="159.7" y="26.1">100n</text>
<text x="169.8" y="26.1">100n</text>
<text x="179.9" y="26.1">100n</text>
<text x="190.1" y="26.1">100n</text>
<text x="200.2" y="26.1">100n</text>
<text x="210.3" y="26.1">100n</text>
<text x="220.4" y="26.1">100n</text>
<text x="243.1" y="24.8">100n</text>
<text x="252" y="24.8">100n</text>
<text x="260.8" y="24.9">4.7uF</text>
<text x="111.7" y="35">4.7uF</text>
<text x="112.2" y="32.7">C31</text>
<text x="200.5" y="47">C16</text>
<text x="150.4" y="51.3">1kΩ</text>
<text x="150.6" y="49">R5</text>
<text x="170.7" y="51.3">DNF</text>
<text x="170.9" y="49">R4</text>
<text x="172.1" y="53.9">U4</text>
<text x="200.4" y="49.2">100n</text>
<text x="274.1" y="50.6">TP3</text>
<text x="274.3" y="51.8">pad</text>
<text x="171.8" y="56.2">ZD25WQ16CEIGR</text>
<text x="274.1" y="58.2">TP1</text>
<text x="274.1" y="54.4">TP2</text>
<text x="274.3" y="59.4">pad</text>
<text x="274.3" y="55.6">pad</text>
<text x="270.3" y="63.9">1.27mm/1*3p</text>
<text x="270.5" y="61.6">J1</text>
<text x="241.3" y="83">USB1</text>
<text x="20.7" y="88.1">4.7uF</text>
<text x="21.2" y="85.8">C32</text>
<text x="241.1" y="85.4">TYPEC-304-ACP16</text>
<text x="42.9" y="94.2">33Ω</text>
<text x="173.4" y="94.4">R11</text>
<text x="43.2" y="99.6">R2</text>
<text x="43.2" y="97.1">R3</text>
<text x="173.2" y="96.8">5k1</text>
<text x="42.4" y="102.1">33Ω</text>
<text x="173.4" y="106">R7</text>
<text x="173" y="108.5">5k1</text>
<text x="9.7" y="117.3">C33</text>
<text x="10.1" y="119.8">4.7uF</text>
<text x="25.5" y="119.6">AOTA-B201610S3R3-101-T</text>
<text x="25.8" y="117.3">L1</text>
<text x="203.4" y="125.1">1N5819WS</text>
<text x="203.7" y="122.8">D1</text>
<text x="243.9" y="125.1">1N5819WS</text>
<text x="244.2" y="122.8">D2</text>
<text x="213.8" y="131.3">JP1</text>
<text x="255.5" y="131.3">JP2</text>
<text x="163.3" y="137.3">U2</text>
<text x="213.4" y="133.7">SBU</text>
<text x="255.1" y="133.7">SBU</text>
<text x="163.1" y="139.6">XC6206P332MR</text>
<text x="242.6" y="143.5">ABM8-272-T3_C20625731</text>
<text x="243" y="141.3">X1</text>
<text x="227.4" y="149.9">1kΩ</text>
<text x="227.7" y="147.6">R6</text>
<text x="186.3" y="152.5">1uF</text>
<text x="186.5" y="150.2">C2</text>
<text x="258.6" y="154">C18</text>
<text x="153.4" y="158.8">1uF</text>
<text x="153.6" y="156.5">C1</text>
<text x="238.1" y="161.3">15pF</text>
<text x="238.4" y="159">C17</text>
<text x="258.3" y="156.3">15pF</text>
</g>
<g font-size="2.4" fill="#f00">
<text x="60.9" y="30.4" transform="rotate(-90 60.9 30.4)">59</text>
<text x="63.4" y="30.4" transform="rotate(-90 63.4 30.4)">10</text>
<text x="65.9" y="30.4" transform="rotate(-90 65.9 30.4)">32</text>
<text x="68.5" y="30.4" transform="rotate(-90 68.5 30.4)">51</text>
<text x="71" y="30.4" transform="rotate(-90 71 30.4)">5</text>
<text x="73.5" y="30.4" transform="rotate(-90 73.5 30.4)">15</text>
<text x="76" y="30.4" transform="rotate(-90 76 30.4)">24</text>
<text x="78.6" y="30.4" transform="rotate(-90 78.6 30.4)">29</text>
<text x="81.1" y="30.4" transform="rotate(-90 81.1 30.4)">41</text>
<text x="83.6" y="30.4" transform="rotate(-90 83.6 30.4)">50</text>
<text x="86.2" y="30.4" transform="rotate(-90 86.2 30.4)">60</text>
<text x="88.7" y="30.4" transform="rotate(-90 88.7 30.4)">76</text>
<text x="91.2" y="30.4" transform="rotate(-90 91.2 30.4)">69</text>
<text x="93.7" y="30.4" transform="rotate(-90 93.7 30.4)">68</text>
<text x="96.3" y="30.4" transform="rotate(-90 96.3 30.4)">61</text>
<text x="64.2" y="38.5" transform="rotate(-90 64.2 38.5)">DVDD</text>
<text x="66.7" y="38.5" transform="rotate(-90 66.7 38.5)">DVDD</text>
<text x="69.2" y="38.5" transform="rotate(-90 69.2 38.5)">DVDD</text>
<text x="71.7" y="39.6" transform="rotate(-90 71.7 39.6)">IOVDD</text>
<text x="74.3" y="39.6" transform="rotate(-90 74.3 39.6)">IOVDD</text>
<text x="76.8" y="39.6" transform="rotate(-90 76.8 39.6)">IOVDD</text>
<text x="79.3" y="39.6" transform="rotate(-90 79.3 39.6)">IOVDD</text>
<text x="81.9" y="39.6" transform="rotate(-90 81.9 39.6)">IOVDD</text>
<text x="84.4" y="39.6" transform="rotate(-90 84.4 39.6)">IOVDD</text>
<text x="86.9" y="39.6" transform="rotate(-90 86.9 39.6)">IOVDD</text>
<text x="89.4" y="39.6" transform="rotate(-90 89.4 39.6)">IOVDD</text>
<text x="61.6" y="44.8" transform="rotate(-90 61.6 44.8)">ADC_AVDD</text>
<text x="92" y="47" transform="rotate(-90 92 47)">QSPI_IOVDD</text>
<text x="97" y="46.3" transform="rotate(-90 97 46.3)">VREG_AVDD</text>
<text x="94.5" y="49.4" transform="rotate(-90 94.5 49.4)">USB_OTP_VDD</text>
<text x="182.9" y="63.2">VCC</text>
<text x="188.9" y="61.9">8</text>
</g>
<g font-size="2.4" fill="#00f">
<text x="89.2" y="51.8">GPIO0</text>
<text x="97.9" y="53">78</text>
<text x="97.9" y="50.5">77</text>
<text x="89.2" y="59.4">GPIO3</text>
<text x="89.2" y="56.8">GPIO2</text>
<text x="89.2" y="54.3">GPIO1</text>
<text x="97.9" y="58.1">80</text>
<text x="97.9" y="55.6">79</text>
<text x="188.9" y="59.4">9</text>
<text x="89.2" y="64.4">GPIO5</text>
<text x="89.2" y="61.9">GPIO4</text>
<text x="97.9" y="65.7">3</text>
<text x="97.9" y="63.2">2</text>
<text x="97.9" y="60.6">1</text>
<text x="156.8" y="61.9">1</text>
<text x="156.8" y="64.4">2</text>
<text x="159.4" y="63.2">CS#</text>
<text x="159.4" y="65.7">SO/IO1</text>
<text x="173.7" y="65.7">HOLD#/IO3</text>
<text x="184.9" y="60.6">EP</text>
<text x="188.9" y="64.4">7</text>
<text x="89.2" y="72">GPIO8</text>
<text x="89.2" y="69.5">GPIO7</text>
<text x="89.2" y="66.9">GPIO6</text>
<text x="97.9" y="70.7">6</text>
<text x="97.9" y="68.2">4</text>
<text x="156.8" y="66.9">3</text>
<text x="159.4" y="68.2">WP#/IO2</text>
<text x="179.8" y="70.7">SI/IO0</text>
<text x="181.6" y="68.2">SCLK</text>
<text x="188.9" y="69.5">5</text>
<text x="188.9" y="66.9">6</text>
<text x="269.4" y="72">1</text>
<text x="269.4" y="69.5">2</text>
<text x="269.4" y="66.9">3</text>
<text x="272.7" y="70.5">2</text>
<text x="272.7" y="68">3</text>
<text x="87.7" y="77.1">GPIO10</text>
<text x="89.2" y="74.5">GPIO9</text>
<text x="97.9" y="75.8">8</text>
<text x="97.9" y="73.3">7</text>
<text x="272.7" y="73">1</text>
<text x="56.7" y="78.3">35</text>
<text x="60.8" y="79.6">RUN</text>
<text x="87.7" y="82.1">GPIO12</text>
<text x="87.7" y="79.6">GPIO11</text>
<text x="97.9" y="83.4">12</text>
<text x="97.9" y="80.8">11</text>
<text x="97.9" y="78.3">9</text>
<text x="56.7" y="85.9">33</text>
<text x="56.7" y="88.4">34</text>
<text x="60.8" y="87.2">SWCLK</text>
<text x="60.8" y="89.7">SWDIO</text>
<text x="87.7" y="89.7">GPIO15</text>
<text x="87.7" y="87.2">GPIO14</text>
<text x="87.7" y="84.6">GPIO13</text>
<text x="97.9" y="88.4">14</text>
<text x="97.9" y="85.9">13</text>
<text x="229.2" y="88.4">B4A9</text>
<text x="236.5" y="89.7">VBUS</text>
<text x="245.9" y="89.7">SBU1</text>
<text x="253.4" y="88.4">A8</text>
<text x="50.3" y="95.6">USB_N66</text>
<text x="87.7" y="94.8">GPIO17</text>
<text x="87.7" y="92.2">GPIO16</text>
<text x="97.9" y="93.5">17</text>
<text x="97.9" y="91">16</text>
<text x="232.3" y="91">B8</text>
<text x="232.3" y="93.5">B7</text>
<text x="236.5" y="92.2">SBU2</text>
<text x="236.5" y="94.8">D-</text>
<text x="248.6" y="94.8">D+</text>
<text x="249.4" y="92.2">D-</text>
<text x="253.4" y="93.5">A6</text>
<text x="253.4" y="91">A7</text>
<text x="49.8" y="101">USB_P</text>
<text x="56.7" y="98.5">67</text>
<text x="60.8" y="97.3">USB_DM</text>
<text x="60.8" y="99.8">USB_DP</text>
<text x="87.7" y="99.8">GPIO19</text>
<text x="87.7" y="97.3">GPIO18</text>
<text x="97.9" y="101.1">20</text>
<text x="97.9" y="98.5">19</text>
<text x="97.9" y="96">18</text>
<text x="232.3" y="96">B6</text>
<text x="232.3" y="98.5">B5</text>
<text x="236.5" y="97.3">D+</text>
<text x="236.5" y="99.8">CC2</text>
<text x="245.7" y="99.8">VBUS</text>
<text x="247.5" y="97.3">CC1</text>
<text x="253.4" y="98.5">A4B9</text>
<text x="253.4" y="96">A5</text>
<text x="56.7" y="106.1">30</text>
<text x="60.8" y="107.4">XIN</text>
<text x="87.7" y="107.4">GPIO22</text>
<text x="87.7" y="104.9">GPIO21</text>
<text x="87.7" y="102.3">GPIO20</text>
<text x="97.9" y="106.1">22</text>
<text x="97.9" y="103.6">21</text>
<text x="243.9" y="103.3" transform="rotate(-90 243.9 103.3)">EP</text>
<text x="27.5" y="110.8">VREG_FB</text>
<text x="56.7" y="108.7">31</text>
<text x="60.8" y="109.9">XOUT</text>
<text x="87.7" y="112.4">GPIO24</text>
<text x="87.7" y="109.9">GPIO23</text>
<text x="97.9" y="113.7">26</text>
<text x="97.9" y="111.2">25</text>
<text x="97.9" y="108.7">23</text>
<text x="242.9" y="108" transform="rotate(-90 242.9 108)">EP</text>
<text x="56.7" y="116.2">65</text>
<text x="56.7" y="118.8">63</text>
<text x="60.8" y="117.5">VREG_FB</text>
<text x="87.7" y="117.5">GPIO26</text>
<text x="87.7" y="115">GPIO25</text>
<text x="97.9" y="118.8">28</text>
<text x="97.9" y="116.2">27</text>
<text x="31.3" y="124.7">VREG_VIN</text>
<text x="37.6" y="120.9">VREG_LX</text>
<text x="56.7" y="121.3">64</text>
<text x="60.8" y="120">VREG_LX</text>
<text x="60.8" y="122.6">VREG_VIN</text>
<text x="87.7" y="125.1">GPIO29</text>
<text x="87.7" y="122.6">GPIO28</text>
<text x="87.7" y="120">GPIO27</text>
<text x="97.9" y="123.8">37</text>
<text x="97.9" y="121.3">36</text>
<text x="56.7" y="128.9">71</text>
<text x="56.7" y="131.4">72</text>
<text x="60.8" y="130.1">QSPI_SCLK</text>
<text x="87.7" y="130.1">GPIO31</text>
<text x="87.7" y="127.6">GPIO30</text>
<text x="97.9" y="131.4">40</text>
<text x="97.9" y="128.9">39</text>
<text x="97.9" y="126.4">38</text>
<text x="56.7" y="133.9">74</text>
<text x="56.7" y="136.5">73</text>
<text x="60.8" y="132.7">QSPI_SD0</text>
<text x="60.8" y="135.2">QSPI_SD1</text>
<text x="60.8" y="137.7">QSPI_SD2</text>
<text x="87.7" y="137.7">GPIO34</text>
<text x="87.7" y="135.2">GPIO33</text>
<text x="87.7" y="132.7">GPIO32</text>
<text x="97.9" y="136.5">43</text>
<text x="97.9" y="133.9">42</text>
<text x="56.7" y="139">70</text>
<text x="56.7" y="141.5">75</text>
<text x="60.8" y="140.3">QSPI_SD3</text>
<text x="60.8" y="142.8">QSPI_SS</text>
<text x="87.7" y="142.8">GPIO36</text>
<text x="87.7" y="140.3">GPIO35</text>
<text x="97.9" y="141.5">45</text>
<text x="97.9" y="139">44</text>
<text x="164" y="143.8">Vout</text>
<text x="171.1" y="142.8">2</text>
<text x="87.7" y="147.8">GPIO38</text>
<text x="87.7" y="145.3">GPIO37</text>
<text x="97.9" y="149.1">48</text>
<text x="97.9" y="146.6">47</text>
<text x="97.9" y="144">46</text>
<text x="157" y="147.8">3</text>
<text x="160.2" y="148.8">Vin</text>
<text x="79.7" y="155.4">GPIO41_ADC1</text>
<text x="79.7" y="152.9">GPIO40_ADC0</text>
<text x="87.7" y="150.4">GPIO39</text>
<text x="97.9" y="154.2">52</text>
<text x="97.9" y="151.6">49</text>
<text x="163.9" y="153.9">GND</text>
<text x="171.1" y="152.9">1</text>
<text x="79.7" y="160.5">GPIO43_ADC3</text>
<text x="79.7" y="157.9">GPIO42_ADC2</text>
<text x="97.9" y="161.7">55</text>
<text x="97.9" y="159.2">54</text>
<text x="97.9" y="156.7">53</text>
<text x="79.7" y="165.5">GPIO45_ADC5</text>
<text x="79.7" y="163">GPIO44_ADC4</text>
<text x="97.9" y="166.8">57</text>
<text x="97.9" y="164.3">56</text>
<text x="79.7" y="170.6">GPIO47_ADC7</text>
<text x="79.7" y="168.1">GPIO46_ADC6</text>
<text x="97.9" y="169.3">58</text>
</g>
<g font-size="2.4">
<text x="156.8" y="69.5">4</text>
<text x="159.4" y="70.7">VSS</text>
<text x="227.7" y="101.1">B1A12</text>
<text x="253.4" y="101.1">A1B12</text>
<text x="236.5" y="102.3">GND</text>
<text x="246.9" y="102.3">GND</text>
<text x="236.8" y="146.6">2</text>
<text x="250.5" y="146.6">1</text>
<text x="236.8" y="151.6">3</text>
<text x="250.5" y="151.6">4</text>
<text x="78.3" y="189" transform="rotate(-90 78.3 189)">GND</text>
<text x="80.8" y="189" transform="rotate(-90 80.8 189)">VREG_PGND</text>
<text x="77.3" y="192.7" transform="rotate(-90 77.3 192.7)">81</text>
<text x="79.8" y="192.7" transform="rotate(-90 79.8 192.7)">62</text>
</g>
<g font-size="2" fill="#840000">
<text x="213.7" y="137.3">1</text>
<text x="216.8" y="137.3">2</text>
<text x="255.4" y="137.3">1</text>
<text x="258.5" y="137.3">2</text>
</g>
</svg>
